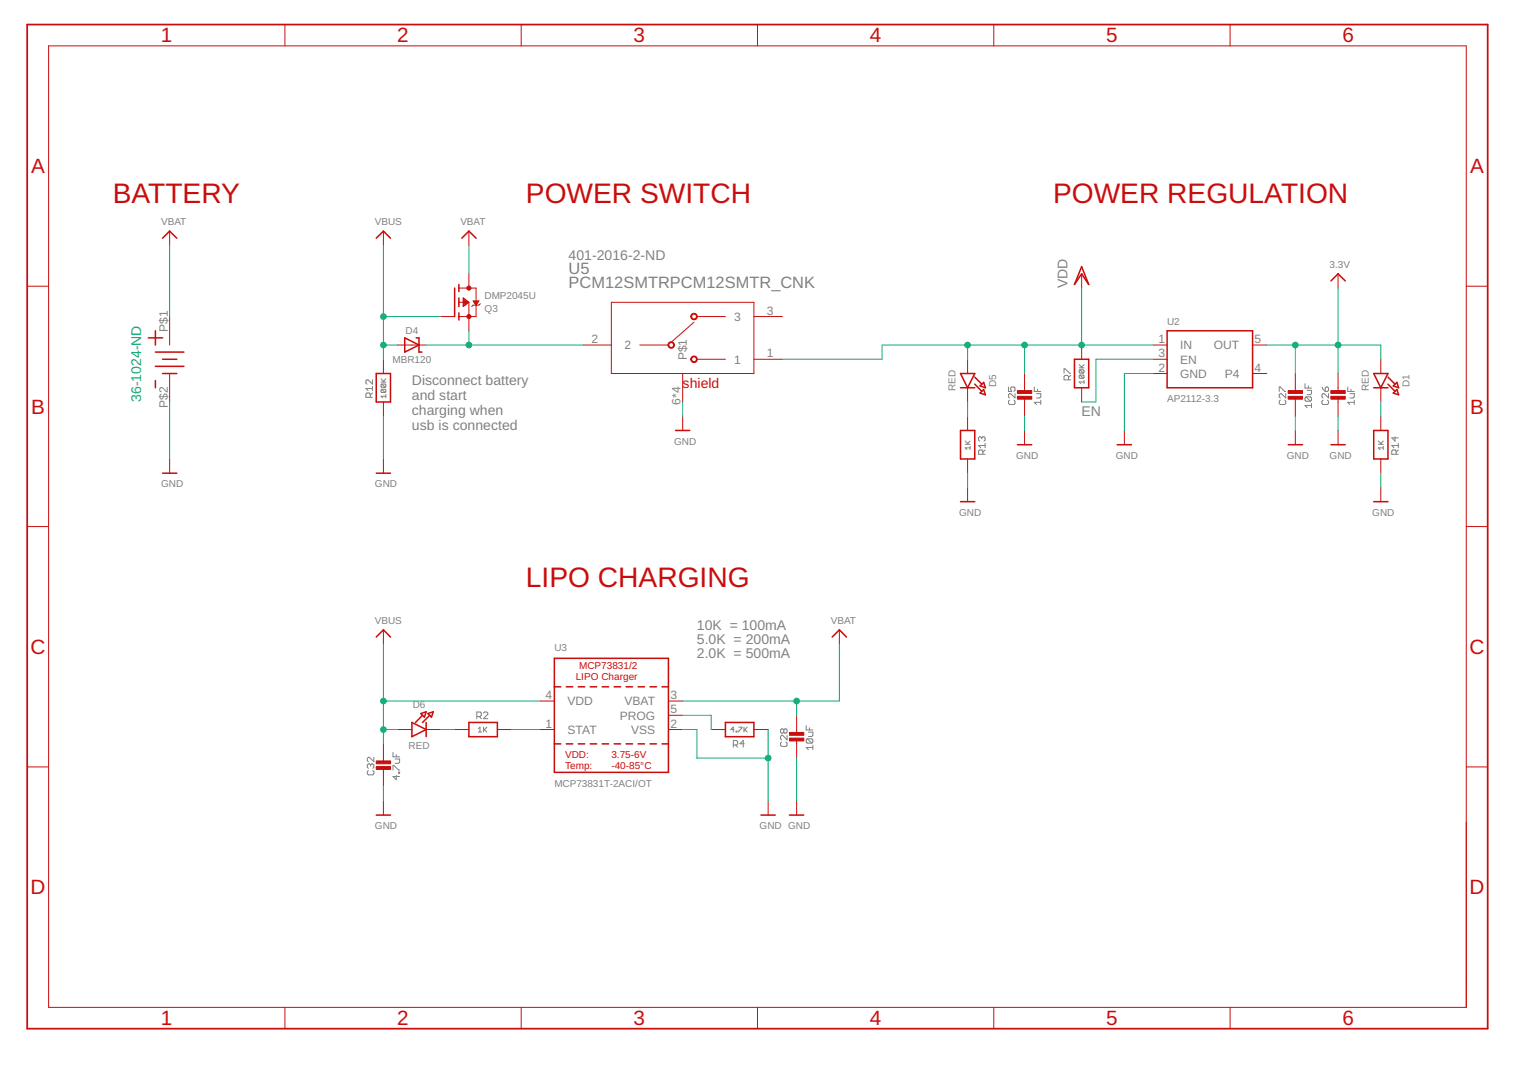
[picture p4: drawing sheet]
<svg xmlns="http://www.w3.org/2000/svg" width="297mm" height="210mm" viewBox="0 0 297 210" stroke-linecap="round" stroke-linejoin="round" font-family="sans-serif">
<g fill="none" stroke="#808080" stroke-width=".19">
<path d="M72.1 77.4v-.7l-.2-.2h-.5l-.2 .2v.7h1.3M72.5 74v.8l-.9-.8h-.2l-.2 .2v.4l.2 .2M72.5 76.5l-.4 .4M72.5 75.6h-1.3l.4 .5M72.5 75.2v.9M74.2 74.4h.9M74.2 73.8l.6 .6M74.3 74.8h.7l.1 .2-.1 .4M74.3 75.8h.7l.1 .2-.1 .4M74.3 75.8l-.1 .5 .1 .1h.7M74.3 74.8l-.1 .2 .1 .4h.7M74.3 75.8l.7 .6"/>
<path d="M74.3 74.8l.7 .6M75.1 77.2h-.9l.3 .2M75.1 76.8v.6M75.1 73.8l-.5 .4M196.3 75.4v.8h.6l-.2-.4v-.2l.2-.2h.5l.2 .2v.4l-.2 .2M196.5 77.9l-.2 .2v.4l.2 .3h.9l.2-.3v-.4l-.2-.2M197.6 76.6v.9l-.9-.9-.4 .3v.4l.2 .2M201.3 75.4v.8h1.3M201.7 76.6h.9v.7l-.2 .2h-.7M202 75.8v.4M202.6 78.3h-1.3l.4 .5M202.6 77.9v.9"/>
<path d="M207.1 72.7v-.9h.2l.9 .9h.2M208 74v-.7l-.2-.2h-.5l-.2 .2v.7h1.3M208.4 73.1l-.4 .4M210.1 71.6h.9M210.1 71l.6 .6M210.2 72h.6l.2 .2v.3l-.2 .1M210.2 73h.6l.2 .2v.3l-.2 .2M210.2 73l-.1 .2v.3l.1 .2h.6M210.2 72l-.1 .2v.3l.1 .1h.6M210.2 73l.6 .7M210.2 72l.6 .6M211 74.4h-.9l.3 .3"/>
<path d="M211 74.1v.6M211 71l-.5 .5M249 76.2v-.8h.2l.9 .8h.2M249.2 77.9l-.2 .2v.4l.2 .3h.9l.2-.3v-.4l-.2-.2M250.3 76.6v.9l-.9-.9h-.2l-.2 .3v.4l.2 .2M254 74.7v.9h1.3M254.2 77.3h.9l.2 .2v.4l-.2 .2M254.2 77.3l-.2 .2v.4l.2 .2h.9M254.2 77.3l.9 .8M254.4 76h.9v.6l-.2 .3h-.7M254.7 75.1v.5M255.3 79h-1.3l.4 .4"/>
<path d="M255.3 78.5v.9M257.3 75.4l.7 .8M257.5 77.9l-.2 .2v.4l.2 .3h.9l.2-.3v-.4l-.2-.2M258 75.6l.2-.2 .4 .2v.4l-.2 .2h-.4zM258.6 76.6v.9l-.9-.9-.4 .3v.4l.2 .2M262.3 75.4v.8h1.3M262.8 76.6h.8v.7l-.2 .2h-.6M263 75.8v.4M263.6 78.3h-1.3l.5 .5M263.6 77.9v.9M187.9 86.5h.9M187.9 85.9l.6 .6"/>
<path d="M188.8 87.2h-.9l.3 .3M188.8 86.9v.6M188.8 85.9l-.5 .5M191.1 85.3l-.2-.3-.4 .3v.4l.2 .2M191.1 85.3l.2-.3 .4 .3v.4l-.2 .2M191.1 85.3v.2M191.3 88.5v-.7l-.2-.2h-.4l-.2 .2v.7h1.2M191.7 87.6l-.4 .4M191.7 86.7h-1.2l.4 .5M191.7 86.3v.9M268.3 86.5h1M268.3 85.9l.6 .6"/>
<path d="M269.3 87.2h-1l.3 .3M269.3 86.9v.6M269.3 85.9l-.5 .5M271.5 85v.9l-.6-.6h1.3M271.8 88.5v-.7l-.3-.2h-.4l-.2 .2v.7h1.3M272.2 86.7h-1.3l.4 .5M272.2 87.6l-.4 .4M272.2 86.3v.9M92.8 139.5h.7l.2-.2v-.4l-.2-.3h-.7v1.3M93.3 139.5l.4 .4M94.1 138.9l.2-.3h.4l.3 .3v.2l-.9 .8h.9M71.7 150l-.2 .2v.5l.2 .2h.9l.2-.2v-.5l-.2-.2"/>
<path d="M72.1 148.9l-.2-.2-.4 .2v.5l.2 .2M72.1 148.9l.2-.2 .5 .2v.5l-.2 .2M72.1 148.9v.3M72.8 147.5v.8l-.9-.8-.4 .2v.4l.2 .2M76.5 146.5v.9h1.3M76.5 149.9v-.8h.2l.9 .8h.2M76.9 147.8h.9v.6l-.2 .2h-.7M77.1 151v.8l-.6-.6h1.3M77.1 146.9v.5M77.6 150.3h.2v.3h-.2zM93.1 141.9l.3-.3v.9M93.1 142.5h.6"/>
<path d="M94.1 141.6v.9M94.3 142l.5 .5M94.8 141.6l-.7 .6M142.7 145.1h.7l.2-.3v-.4l-.2-.2h-.7v1.3M142.9 142h-.6l.4-.4v.9M143.2 145.1l.4 .4M143.3 142.4h.1v.1h-.1zM143.8 141.6h.6l-.6 .9M144.8 141.6v.9M144.9 144.8h-.9l.7-.6v1.3M145 142l.5 .5M145.5 141.6l-.7 .6"/>
<path d="M152.1 144.5l-.2 .2v.4l.2 .2h.9l.2-.2v-.4l-.2-.2M152.6 142.1l-.2-.2-.5 .2v.5l.2 .2 .5-.2M152.6 142.1l.2-.2 .4 .2v.5l-.2 .2-.4-.2M152.6 142.1v.5M153.2 143.2v.9l-.8-.9h-.3l-.2 .2v.4l.2 .3M156.9 141.3v.8h1.3M157.1 143.8h.9l.2 .3v.4l-.2 .2M157.1 143.8l-.2 .3v.4l.2 .2h.9M157.1 143.8l.9 .9M157.4 142.6h.8v.6l-.2 .2h-.6M157.6 141.7v.4M158.2 145.5h-1.3l.5 .5"/>
<path d="M158.2 145.1v.9"/>
</g>
<g fill="none" stroke="#c90d0c" stroke-width=".19">
<path d="M9.5 8.9h275.9v187.3h-275.9zM55.5 4.8v4.1M101.5 4.8v4.1M147.4 4.8v4.1M193.4 4.8v4.1M239.4 4.8v4.1M5.3 55.7h4.2M33 45v2.8M74.6 45v2.8M89.3 58.9h2M89.3 56.1h3.4v5.5h-3.4M90.2 59.4h.4"/>
<path d="M90.2 58.6h.7M90.2 59.2h.5M90.2 59.1h.7M90.2 59h.9M90.2 58.8h1M90.2 58.7h.9M90.2 58l1.1 .9-1.1 .8zM90.2 59.6h.1M90.2 59.5h.2M90.2 58.4h.5M90.2 58.3h.3M90.2 58.2h.2"/>
<path d="M90.2 58v.1M91.3 45v2.8M91.3 53.3v2.8M91.3 58.9v5.5M92.1 58.6h1.1l-.5 .8zM92.2 58.7h.9M92.3 58.8h.7M92.4 59h.5M92.5 59.1h.4M92.5 59.2h.3M93.5 59.1l-.3 .3h-1.1l-.3 .3M119 58.9h27.7v13.8h-27.7z"/>
<path d="M210.5 53.3v2.8M260.5 53.3v2.8M285.4 55.7h4.2M33 61.6v5.6M33 72.7v5.6M74.6 70v2.7M74.6 78.3v2.7M77.4 67.2h5.6M85.7 61.6h2.8M113.5 67.2h5.5M124.5 67.2h5.6M132.9 72.7v5.6"/>
<path d="M135.1 62.7l-4.4 3.9M135.7 70h5.5M135.7 61.6h5.5M146.7 70h5.6M146.7 61.6h5.6M188.3 70v2.7M188.3 75.5v2.8M199.4 72.7v3.6M199.4 77.4v3.6M210.5 67.2v2.8M210.5 75.5v2.8M224.4 67.2h2.8"/>
<path d="M224.4 70h2.8M224.4 72.7h2.8M243.8 67.2h2.8M243.8 72.7h2.8M252.1 72.7v3.6M252.1 77.4v3.6M260.5 72.7v3.6M260.5 77.4v3.6M268.8 70v2.7M268.8 75.5v2.8M33 89.4v2.7M74.6 89.4v2.7"/>
<path d="M132.9 81v2.8M188.3 81v2.8M188.3 89.4v2.7M188.3 94.9v2.8M199.4 83.8v2.8M218.9 83.8v2.8M252.1 83.8v2.8M260.5 83.8v2.8M268.8 81v2.8M268.8 89.4v2.7M268.8 94.9v2.8M5.3 102.5h4.2"/>
<path d="M285.4 102.5h4.2M74.6 122.6v2.8M105.1 136.5h2.8M130.1 136.5h2.8M130.1 139.3h2.8M155.1 139.3v3.6M163.4 122.6v2.8M5.3 149.3h4.2M74.6 144.8v3.6M74.6 149.5v3.7M74.6 155.9v2.8M77.4 142h2.8"/>
<path d="M83 142h2.7M88.5 142h2.8M96.8 142h2.8M105.1 142h2.8M130.1 142h2.8M138.4 142h2.8M146.7 142h2.8M149.5 155.9v2.8M155.1 144v3.6M155.1 155.9v2.8M285.4 149.3h4.2M55.5 196.2v4.1"/>
<path d="M101.5 196.2v4.1M147.4 196.2v4.1M193.4 196.2v4.1M239.4 196.2v4.1"/>
</g>
<g fill="#c90d0c" stroke="#c90d0c" stroke-width=".19">
<path d="M198 77.2h2.8v.5h-2.8z"/>
<path d="M198 76.1h2.8v.5h-2.8z"/>
<path d="M259.1 77.2h2.8v.5h-2.8z"/>
<path d="M259.1 76.1h2.8v.5h-2.8z"/>
<path d="M250.7 77.2h2.8v.5h-2.8z"/>
<path d="M250.7 76.1h2.8v.5h-2.8z"/>
<path d="M153.7 143.7h2.8v.6h-2.8z"/>
<path d="M153.7 142.6h2.8v.6h-2.8z"/>
<path d="M73.2 149.3h2.8v.5h-2.8z"/>
<path d="M73.2 148.2h2.8v.5h-2.8z"/>
</g>
<g fill="none" stroke="#c90d0c" stroke-width=".3">
<path d="M31.6 46.4l1.4-1.4 1.4 1.4M73.2 46.4l1.4-1.4 1.4 1.4M88.5 56.1v5.5M89.3 55.4v1.4M89.3 58v1.7M89.9 46.4l1.4-1.4 1.4 1.4M210.5 51.9l1.4 3.5-1.4-2.1-1.4 2.1zM259.1 54.7l1.4-1.4 1.4 1.4M28.9 65.8h2.7M30.2 68.6h5.6M30.2 71.3h5.6M30.2 64.4v2.8"/>
<path d="M30.2 74.1v1.4M31.6 70h2.8M31.6 72.7h2.8M73.2 72.7h2.8v5.6h-2.8zM78.8 65.8l2.8 1.4-2.8 1.4zM81 65.8h.6v2.8h.5M89.3 60.9v1.4M187 75.5h2.7M187 72.7h2.7l-1.4 2.8zM189.7 74.8l1.4 1.4M189.7 73.4l1.4 1.4M190.8 75.1l.7-.6 .3 1z"/>
<path d="M190.8 76.5l.7-.7 .3 1.1zM209.1 70h2.8v5.5h-2.8zM227.2 64.4h16.6v11.1h-16.6zM267.4 75.5h2.8M267.4 72.7h2.8l-1.4 2.8zM270.2 74.8l1.3 1.4M270.2 73.4l1.3 1.4M271.2 75.1l.7-.6 .3 1zM271.2 76.5l.7-.7 .3 1.1zM31.6 92.1h2.8M73.2 92.1h2.8M131.5 83.8h2.8"/>
<path d="M187 83.8h2.7v5.6h-2.7zM187 97.7h2.7M198.1 86.6h2.7M217.5 86.6h2.7M250.8 86.6h2.7M259.1 86.6h2.8M267.4 83.8h2.8v5.6h-2.8zM267.4 97.7h2.8M73.2 124l1.4-1.4 1.4 1.4M81.9 138.9l1.1-.3-.4 1zM82.3 139.3l-1.4 1.4M83.3 138.9l1-.3-.3 1z"/>
<path d="M83.7 139.3l-1.4 1.4M107.9 133.7h1.3M107.9 128.2h22.2v22.2h-22.2zM110.2 133.7h1.3M112.6 133.7h1.2M114.9 133.7h1.2M117.2 133.7h1.3M119.5 133.7h1.3M121.9 133.7h1.2M124.2 133.7h1.3M126.5 133.7h1.3M128.9 133.7h1.2"/>
<path d="M162 124l1.4-1.4 1.4 1.4M73.2 158.7h2.8M80.2 140.7l2.8 1.3-2.8 1.4zM83 140.7v2.7M91.3 140.7h5.5v2.7h-5.5zM107.9 144.8h1.3M110.2 144.8h1.3M112.6 144.8h1.2M114.9 144.8h1.2M117.2 144.8h1.3M119.5 144.8h1.3M121.9 144.8h1.2"/>
<path d="M124.2 144.8h1.3M126.5 144.8h1.3M128.9 144.8h1.2M141.2 140.7h5.5v2.7h-5.5zM148.1 158.7h2.8M153.7 158.7h2.7"/>
</g>
<g fill="#c90d0c" stroke="#c90d0c" stroke-width=".19">
<path d="M130.2 66.7a.63 .63 0 0 1 1 .1 .63 .63 0 0 1-.3 .9 .63 .63 0 0 1-.9-.5h.2a.48 .48 0 0 1 .6-.5 .48 .48 0 0 1 .2 .8 .48 .48 0 0 1-.8-.1v-.2h-.2z" fill-rule="evenodd"/>
<path d="M134.6 61.2a.64 .64 0 0 1 1 .1 .64 .64 0 0 1-.3 .9 .64 .64 0 0 1-.8-.6h.1a.47 .47 0 0 1 .6-.4 .47 .47 0 0 1 .2 .7 .47 .47 0 0 1-.7-.1l-.1-.2h-.1z" fill-rule="evenodd"/>
<path d="M134.6 69.5a.64 .64 0 0 1 1 .1 .64 .64 0 0 1-.3 1 .64 .64 0 0 1-.8-.6h.1a.47 .47 0 0 1 .6-.5 .47 .47 0 0 1 .2 .7 .47 .47 0 0 1-.7-.1l-.1-.1h-.1z" fill-rule="evenodd"/>
<circle cx="91.3" cy="61.6" r=".4"/>
<circle cx="91.3" cy="56.1" r=".4"/>
</g>
<path d="M5.3 4.8h284.3v195.5h-284.3z" fill="none" stroke="#c90d0c" stroke-width=".34"/>
<g fill="none" stroke="#0dab76" stroke-width=".19">
<path d="M33 47.8v13.8M74.6 47.8v22.2M91.3 47.8v5.5M210.5 56.1v11.1M260.5 56.1v16.6M33 78.3v11.1M74.6 67.2h2.8M74.6 61.6h11.1M83 67.2h30.5M91.3 64.4v2.8M132.9 78.3v2.7M188.3 67.2v2.8"/>
<path d="M188.3 78.3v2.7M199.4 67.2v5.5M224.4 72.7h-5.5v11.1M224.4 67.2h-52.7v2.8h-19.4M224.4 70h-11.1v8.3h-2.8M246.6 67.2h22.2v2.8M252.1 67.2v5.5M268.8 78.3v2.7M74.6 81v8.4M188.3 92.1v2.8M199.4 81v2.8M252.1 81v2.8"/>
<path d="M260.5 81v2.8M268.8 92.1v2.8M74.6 125.4v19.4M74.6 136.5h30.5M132.9 139.3h5.5v2.7M155.1 136.5v2.8M163.4 125.4v11.1h-30.5M74.6 142h2.8M74.6 153.2v2.7M85.7 142h2.8M99.6 142h5.5M132.9 142h2.8v5.6h13.8"/>
<path d="M149.5 142v13.9M155.1 147.6v8.3"/>
</g>
<g fill="#0dab76" stroke="#0dab76" stroke-width=".19">
<circle cx="149.5" cy="147.6" r=".55"/>
<circle cx="74.6" cy="136.5" r=".55"/>
<circle cx="74.6" cy="142" r=".55"/>
<circle cx="74.6" cy="67.2" r=".55"/>
<circle cx="74.6" cy="61.6" r=".55"/>
<circle cx="155.1" cy="136.5" r=".55"/>
<circle cx="260.5" cy="67.2" r=".55"/>
<circle cx="252.1" cy="67.2" r=".55"/>
<circle cx="210.5" cy="67.2" r=".55"/>
<circle cx="199.4" cy="67.2" r=".55"/>
<circle cx="188.3" cy="67.2" r=".55"/>
<circle cx="91.3" cy="67.2" r=".55"/>
</g>
<g font-size="5.5" fill="#c90d0c">
<text x="21.9" y="39.4">BATTERY</text>
<text x="102.4" y="39.4">POWER SWITCH</text>
<text x="205" y="39.4">POWER REGULATION</text>
<text x="102.4" y="114.3">LIPO CHARGING</text>
</g>
<g font-size="4" fill="#c90d0c">
<text x="31.3" y="8.3">1</text>
<text x="77.3" y="8.3">2</text>
<text x="123.3" y="8.3">3</text>
<text x="169.3" y="8.3">4</text>
<text x="215.3" y="8.3">5</text>
<text x="261.3" y="8.3">6</text>
<text x="6" y="33.8">A</text>
<text x="286.2" y="33.8">A</text>
<text x="6" y="80.6">B</text>
<text x="286.2" y="80.6">B</text>
<text x="5.9" y="127.4">C</text>
<text x="286.1" y="127.4">C</text>
<text x="5.9" y="174.2">D</text>
<text x="286.1" y="174.2">D</text>
<text x="31.3" y="199.6">1</text>
<text x="77.3" y="199.6">2</text>
<text x="123.3" y="199.6">3</text>
<text x="169.3" y="199.6">4</text>
<text x="215.3" y="199.6">5</text>
<text x="261.3" y="199.6">6</text>
</g>
<g font-size="3.2" fill="#808080">
<text x="110.7" y="53.3">U5</text>
<text x="110.7" y="56.1">PCM12SMTRPCM12SMTR_CNK</text>
</g>
<g font-size="2.7" fill="#808080">
<text x="110.7" y="50.5">401-2016-2-ND</text>
<text x="207.8" y="56.1" transform="rotate(-90 207.8 56.1)">VDD</text>
<text x="80.2" y="75.1">Disconnect battery</text>
<text x="80.2" y="78">and start</text>
<text x="80.2" y="80.9">charging when</text>
<text x="80.2" y="83.8">usb is connected</text>
<text x="210.5" y="81">EN</text>
<text x="135.6" y="122.6">10K = 100mA</text>
<text x="135.6" y="125.4">5.0K = 200mA</text>
<text x="135.6" y="128.2">2.0K = 500mA</text>
</g>
<text font-size="2.7" fill="#c90d0c" x="132.9" y="75.5">shield</text>
<text font-size="2.7" fill="#0dab76" x="27.5" y="78.3" transform="rotate(-90 27.5 78.3)">36-1024-ND</text>
<g font-size="2.3" fill="#808080">
<text x="32.6" y="64.6" transform="rotate(-90 32.6 64.6)">P$1</text>
<text x="142.9" y="62.5">3</text>
<text x="149.3" y="61.2">3</text>
<text x="115.1" y="66.8">2</text>
<text x="121.6" y="68">2</text>
<text x="133.7" y="70.2" transform="rotate(-90 133.7 70.2)">P$1</text>
<text x="142.9" y="70.8">1</text>
<text x="149.3" y="69.6">1</text>
<text x="225.5" y="66.8">1</text>
<text x="225.5" y="69.6">3</text>
<text x="229.7" y="68">IN</text>
<text x="229.7" y="70.8">EN</text>
<text x="236.3" y="68">OUT</text>
<text x="244.2" y="66.8">5</text>
<text x="225.5" y="72.3">2</text>
<text x="229.7" y="73.6">GND</text>
<text x="238.4" y="73.6">P4</text>
<text x="244.2" y="72.3">4</text>
<text x="32.6" y="79.5" transform="rotate(-90 32.6 79.5)">P$2</text>
<text x="132.5" y="78.8" transform="rotate(-90 132.5 78.8)">6*4</text>
<text x="106.2" y="136.1">4</text>
<text x="110.5" y="137.3">VDD</text>
<text x="121.6" y="137.4">VBAT</text>
<text x="130.5" y="136.1">3</text>
<text x="106.2" y="141.7">1</text>
<text x="110.5" y="142.9">STAT</text>
<text x="120.7" y="140.1">PROG</text>
<text x="122.9" y="142.9">VSS</text>
<text x="130.5" y="138.9">5</text>
<text x="130.5" y="141.7">2</text>
</g>
<g font-size="1.9" fill="#808080">
<text x="31.4" y="43.9">VBAT</text>
<text x="73" y="43.9">VBUS</text>
<text x="89.6" y="43.9">VBAT</text>
<text x="258.8" y="52.2">3.3V</text>
<text x="94.3" y="58.2">DMP2045U</text>
<text x="79" y="65.1">D4</text>
<text x="94.3" y="60.7">Q3</text>
<text x="227.2" y="63.3">U2</text>
<text x="76.4" y="70.6">MBR120</text>
<text x="186" y="76.2" transform="rotate(-90 186 76.2)">RED</text>
<text x="193.9" y="75.4" transform="rotate(-90 193.9 75.4)">D5</text>
<text x="266.4" y="76.2" transform="rotate(-90 266.4 76.2)">RED</text>
<text x="274.3" y="75.4" transform="rotate(-90 274.3 75.4)">D1</text>
<text x="227.2" y="78.3">AP2112-3.3</text>
<text x="131.2" y="86.6">GND</text>
<text x="197.8" y="89.4">GND</text>
<text x="217.2" y="89.4">GND</text>
<text x="250.5" y="89.4">GND</text>
<text x="258.8" y="89.4">GND</text>
<text x="31.4" y="94.9">GND</text>
<text x="73" y="94.9">GND</text>
<text x="186.7" y="100.5">GND</text>
<text x="267.1" y="100.5">GND</text>
<text x="73" y="121.5">VBUS</text>
<text x="161.7" y="121.5">VBAT</text>
<text x="107.9" y="126.8">U3</text>
<text x="80.3" y="137.9">D6</text>
<text x="79.5" y="145.8">RED</text>
<text x="107.9" y="153.2">MCP73831T-2ACI/OT</text>
<text x="73" y="161.5">GND</text>
<text x="147.9" y="161.5">GND GND</text>
</g>
<g font-size="1.9" fill="#c90d0c">
<text x="112.8" y="130.3">MCP73831/2</text>
<text x="112.1" y="132.4">LIPO Charger</text>
<text x="110" y="149.7">Temp:</text>
<text x="110" y="147.6">VDD:</text>
<text x="119" y="149.7">-40-85°C</text>
<text x="119" y="147.6">3.75-6V</text>
</g>
</svg>
